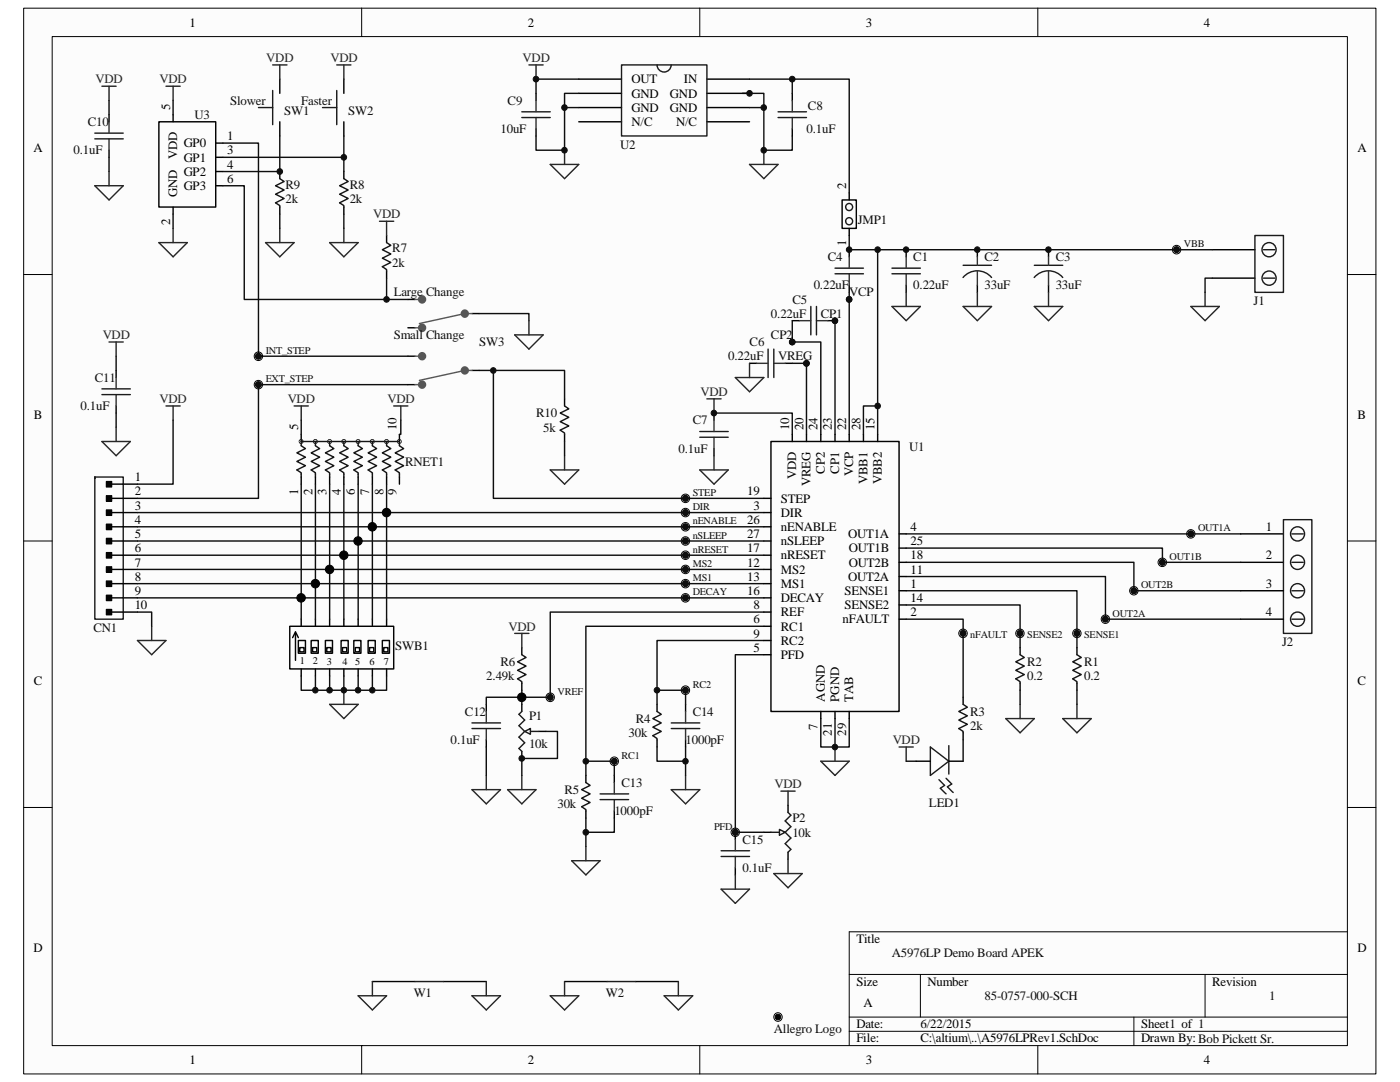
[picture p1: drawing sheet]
<svg xmlns="http://www.w3.org/2000/svg" width="279mm" height="216mm" viewBox="0 0 279 216" stroke-linecap="round" stroke-linejoin="round" font-family="sans-serif">
<path d="M4.7 1.7h269.9v212.6h-269.9z" fill="#fcfcfc"/>
<path d="M4.7 1.6h269.9v212.7h-269.9z" fill="none" stroke="#000" stroke-width=".2"/>
<path d="M10.4 7.3h258.5v201.3h-258.5z" fill="#fcfcfc"/>
<g fill="none" stroke="#000" stroke-width=".2">
<path d="M10.4 7.3h258.5v201.3h-258.5zM72.2 1.6v5.7M139.7 1.6v5.7M207.1 1.6v5.7M4.7 54.8h5.7M268.9 54.8h5.7M21.2 96.1h1.1v1.1h-1.1zM21.2 98.9h1.1v1.1h-1.1zM4.7 107.9h5.7M21.2 101.7h1.1v1.2h-1.1zM21.2 104.6h1.1v1.1h-1.1zM21.2 118.7h1.1v1.2h-1.1z"/>
<path d="M21.2 115.9h1.1v1.2h-1.1zM21.2 113.1h1.1v1.1h-1.1zM21.2 110.2h1.1v1.2h-1.1zM21.2 107.4h1.1v1.1h-1.1zM268.9 107.9h5.7M21.2 121.6h1.1v1.1h-1.1zM4.7 161.1h5.7M268.9 161.1h5.7M169.5 194.4h99.4M183.7 194.4v8.5M240.5 194.4v8.5M268.9 185.9h-99.4v22.7"/>
<path d="M72.2 208.6v5.7M139.7 208.6v5.7M169.5 202.9h99.4M169.5 205.8h99.4M207.1 208.6v5.7M226.3 202.9v5.7"/>
<circle cx="234.8" cy="49.8" r=".85"/>
<circle cx="51.6" cy="71.1" r=".85"/>
<circle cx="51.6" cy="76.7" r=".84"/>
<circle cx="136.8" cy="99.4" r=".84"/>
<circle cx="136.8" cy="113.6" r=".84"/>
<circle cx="136.8" cy="107.9" r=".84"/>
<circle cx="136.8" cy="110.8" r=".84"/>
<circle cx="136.8" cy="116.5" r=".84"/>
<circle cx="136.8" cy="119.3" r=".84"/>
<circle cx="136.8" cy="105.1" r=".84"/>
<circle cx="136.8" cy="102.3" r=".84"/>
<circle cx="226.3" cy="117.9" r=".84"/>
<circle cx="232" cy="112.2" r=".85"/>
<circle cx="237.6" cy="106.5" r=".84"/>
<circle cx="109.8" cy="139.1" r=".84"/>
<circle cx="136.8" cy="137.7" r=".84"/>
<circle cx="192.2" cy="126.4" r=".85"/>
<circle cx="203.5" cy="126.4" r=".84"/>
<circle cx="214.9" cy="126.4" r=".84"/>
<circle cx="220.6" cy="123.5" r=".84"/>
<circle cx="122.6" cy="151.9" r=".84"/>
<circle cx="146.7" cy="166.1" r=".84"/>
<circle cx="155.3" cy="202.9" r=".85"/>
</g>
<g fill="#0e0e0e" stroke="#0e0e0e" stroke-width=".2">
<circle cx="60.1" cy="119.3" r=".56"/>
<circle cx="62.9" cy="116.5" r=".56"/>
<circle cx="65.8" cy="113.6" r=".57"/>
<circle cx="68.6" cy="110.8" r=".56"/>
<circle cx="71.4" cy="107.9" r=".56"/>
<circle cx="74.3" cy="105.1" r=".56"/>
<circle cx="77.1" cy="102.3" r=".57"/>
<circle cx="104.1" cy="139.1" r=".56"/>
<circle cx="51.6" cy="76.8" r=".57"/>
<circle cx="51.6" cy="71.1" r=".56"/>
<circle cx="55.8" cy="34.2" r=".56"/>
<circle cx="62.9" cy="137.7" r=".55"/>
<circle cx="65.8" cy="137.7" r=".56"/>
<circle cx="68.6" cy="137.7" r=".56"/>
<circle cx="68.6" cy="31.4" r=".56"/>
<circle cx="71.5" cy="137.7" r=".56"/>
<circle cx="74.3" cy="137.7" r=".55"/>
<circle cx="77.1" cy="59.7" r=".56"/>
<circle cx="98.4" cy="73.9" r=".56"/>
<circle cx="104.1" cy="151.3" r=".56"/>
<circle cx="107" cy="15.8" r=".57"/>
<circle cx="109.8" cy="139.1" r=".56"/>
<circle cx="112.6" cy="30" r=".56"/>
<circle cx="112.6" cy="21.5" r=".56"/>
<circle cx="116.9" cy="166.1" r=".57"/>
<circle cx="116.9" cy="151.9" r=".56"/>
<circle cx="122.6" cy="151.9" r=".56"/>
<circle cx="131.1" cy="137.7" r=".56"/>
<circle cx="136.8" cy="151.9" r=".56"/>
<circle cx="136.8" cy="137.7" r=".56"/>
<circle cx="136.8" cy="119.3" r=".56"/>
<circle cx="136.8" cy="116.5" r=".56"/>
<circle cx="136.8" cy="113.6" r=".56"/>
<circle cx="136.8" cy="110.8" r=".56"/>
<circle cx="136.8" cy="107.9" r=".56"/>
<circle cx="136.8" cy="105.1" r=".56"/>
<circle cx="136.8" cy="102.3" r=".56"/>
<circle cx="136.8" cy="99.4" r=".56"/>
<circle cx="142.5" cy="82.4" r=".56"/>
<circle cx="146.7" cy="166.1" r=".57"/>
<circle cx="149.6" cy="18.6" r=".56"/>
<circle cx="152.4" cy="30" r=".56"/>
<circle cx="152.4" cy="21.5" r=".56"/>
<circle cx="158.1" cy="68.3" r=".56"/>
<circle cx="158.1" cy="15.8" r=".57"/>
<circle cx="160.9" cy="72.5" r=".56"/>
<circle cx="166.6" cy="149.1" r=".55"/>
<circle cx="166.6" cy="64" r=".55"/>
<circle cx="169.5" cy="59.7" r=".55"/>
<circle cx="169.5" cy="49.8" r=".55"/>
<circle cx="175.1" cy="81" r=".56"/>
<circle cx="175.1" cy="49.8" r=".56"/>
<circle cx="180.8" cy="49.8" r=".55"/>
<circle cx="192.2" cy="126.4" r=".55"/>
<circle cx="195" cy="49.8" r=".55"/>
<circle cx="203.6" cy="126.4" r=".56"/>
<circle cx="209.2" cy="49.8" r=".55"/>
<circle cx="214.9" cy="126.4" r=".56"/>
<circle cx="220.6" cy="123.5" r=".55"/>
<circle cx="226.3" cy="117.9" r=".57"/>
<circle cx="232" cy="112.2" r=".56"/>
<circle cx="234.8" cy="49.8" r=".55"/>
<circle cx="237.6" cy="106.5" r=".57"/>
</g>
<g fill="none" stroke="#000" stroke-width=".28">
<path d="M55.8 15.8v2.8M68.6 15.8v2.8M107 18.6v1.4M115.5 18.6h8.5M115.5 15.8h8.5M141.1 18.6h8.5M141.1 15.8h8.5M158.1 18.6v1.4M21.8 22.9v1.4M21.8 30v1.4M31.7 24.3h11.4v17h-11.4zM34.5 22.9v1.4"/>
<path d="M43.1 28.6h1.4M43.1 31.4h1.4M43.1 34.2h1.4M43.1 37.1h1.4M55.8 24.3v2.8M55.8 34.2v1.4M68.6 24.3v2.8M68.6 34.2v1.4M107 25.7v1.4M115.5 24.3h8.5M115.5 21.5h8.5M141.1 24.3h8.5"/>
<path d="M141.1 21.5h8.5M158.1 25.7v1.4M168.1 39.9h2.8v5.7h-2.8zM169.5 38.5v1.4M34.5 41.3v1.4M55.8 41.3v1.4M68.6 41.3v1.4M77.2 47v1.4M77.2 54.1v1.4M81.4 59.8h1.4M169.2 59.8h.3M169.5 45.6v1.4"/>
<path d="M169.5 49.8v1.4M169.5 56.9v1.4M180.8 49.8v1.4M180.8 56.9v1.4M195.1 49.8v1.4M195.1 56.9v1.4M209.3 49.8v1.4M209.3 56.9v1.4M234.8 49.8h.1M241.9 49.8h8.5M241.9 55.5h8.5M23.2 73.9v1.4"/>
<path d="M51.6 76.8h.1M51.6 71.1h.1M81.4 76.8h1.4M81.4 71.1h1.4M81.4 65.4h1.4M94.2 73.9h1.4M94.2 62.6h1.4M112.7 79.6v1.4M149.6 72.5h1.4M156.7 72.5h1.4M157.8 68.2h.3M158.1 64h1.4"/>
<path d="M160.7 72.5h.3M165.2 64h1.4M21.8 99.4h5.6M21.8 96.6h5.6M23.2 81v1.4M60.1 86.7v1.4M60.1 95.2v1.4M62.9 95.2v1.4M65.8 95.2v1.4M68.6 95.2v1.4M71.5 95.2v1.4M74.3 95.2v1.4"/>
<path d="M77.2 95.2v1.4M79.7 86.7v1.4M79.7 95.2v1.4M112.7 86.7v1.4M136.8 99.4h.1M142.5 82.4v1.4M142.5 89.5v1.4M152.4 99.4h1.5M153.9 88.1h25.5v53.9h-25.5zM158.1 86.7v1.4M161 86.7v1.4M163.8 86.7v1.4"/>
<path d="M166.6 86.7v1.4M169.5 86.7v1.4M172.3 86.7v1.4M175.2 86.7v1.4M21.8 102.3h5.6M27.4 110.8h-5.6M27.4 113.6h-5.6M27.4 116.5h-5.6M27.4 119.3h-5.6M27.4 107.9l-5.6 .1M27.4 105.1h-5.6M136.8 113.6h.1"/>
<path d="M136.8 116.5h.1M136.8 102.3h.1M136.8 105.1h.1M136.8 107.9h.1M136.8 119.3h.1M136.8 110.8h.1M152.4 110.8h1.5M152.4 113.6h1.5M152.4 116.5h1.5M152.4 119.3h1.5M152.4 107.9h1.5M152.4 105.1h1.5"/>
<path d="M152.4 102.3h1.5M179.4 106.5h1.4M179.4 112.2h1.4M179.4 117.9h1.4M179.4 115h1.4M179.4 109.4h1.4M226.3 117.9h.1M232 112.2h.1M237.7 106.5h.1M247.6 106.5h8.5M247.6 112.2h8.5M247.6 117.9h8.5"/>
<path d="M27.4 122.1h-5.6M57.8 125h20.8v8.5h-20.8zM58.4 127.2l.6-1.1 .5 1.1M59 126.4v5.4M59.5 127.8h1.5v2.5h-1.5zM59.8 129.2h.9v.9h-.9zM60.1 123.5v1.5M60.1 133.5v1.4M62.1 127.8h1.4v2.5h-1.4zM62.4 129.2h.8v.9h-.8zM62.9 123.5v1.5M62.9 133.5v1.4"/>
<path d="M64.9 127.8h1.5v2.5h-1.5zM65.2 129.2h.9v.9h-.9zM65.8 123.5v1.5M65.8 133.5v1.4M68.1 127.8h1.4v2.5h-1.4zM68.3 129.2h.9v.9h-.9zM68.6 123.5v1.5M68.6 133.5v1.4M70.6 127.8h1.4v2.5h-1.4zM70.9 129.2h.9v.9h-.9zM71.5 123.5v1.5M71.5 133.5v1.4"/>
<path d="M73.5 127.8h1.4v2.5h-1.4zM73.7 129.2h.9v.9h-.9zM74.3 123.5v1.5M74.3 133.5v1.4M76.3 127.8h1.4v2.5h-1.4zM76.6 129.2h.8v.9h-.8zM77.2 123.5v1.5M77.2 133.5v1.4M104.1 129.2v1.4M104.1 136.3v1.4M109.8 139.1h.1M136.8 137.7h.1"/>
<path d="M152.4 122.1h1.5M152.4 130.6h1.5M152.4 125h1.5M152.4 127.8h1.5M179.4 123.5h1.4M179.4 120.7h1.4M192.2 126.4h.1M192.2 139.1v1.4M203.6 126.4h.1M203.6 129.2v1.4M203.6 136.3v1.4M214.9 126.4h.1"/>
<path d="M214.9 129.2v1.4M214.9 136.3v1.4M220.6 123.5h.1M247.6 123.5h8.5M97 140.5v1.5M97 147.6v1.5M104.1 140.5v1.5M104.1 149.9v1.4M107.5 145.9h1.5M116.9 154.7v1.4M122.6 151.9h.1M122.6 154.7v1.4"/>
<path d="M131.1 140.5v1.5M131.1 147.6v1.5M136.8 140.5v1.5M136.8 147.6v1.5M163.8 142v1.4M166.6 142v1.4M169.5 142v1.4M182.8 151.9h2.9M189.4 151.9h2.8M192.2 146.2v1.4M116.9 161.8v1.4M122.6 161.8v1.4"/>
<path d="M146.7 166.1h.1M146.7 166.1v1.4M146.7 173.2v1.4M152.4 166.1h1.5M157.3 160.7v1.4M157.3 170.1v1.4M74.3 195.9h8.5M88.5 195.9h8.5M112.7 195.9h8.5M126.9 195.9h8.5M155.3 202.9h.1"/>
</g>
<g fill="#000" stroke="#000" stroke-width=".2">
<circle cx="169.5" cy="59.7" r=".55"/>
<circle cx="234.8" cy="49.8" r=".55"/>
<circle cx="51.6" cy="76.8" r=".57"/>
<circle cx="51.6" cy="71.1" r=".56"/>
<circle cx="158.1" cy="68.3" r=".56"/>
<circle cx="160.9" cy="72.5" r=".56"/>
<circle cx="166.6" cy="64" r=".55"/>
<circle cx="136.8" cy="99.4" r=".56"/>
<circle cx="60.1" cy="119.3" r=".85"/>
<circle cx="62.9" cy="116.5" r=".84"/>
<circle cx="65.8" cy="113.6" r=".84"/>
<circle cx="68.6" cy="110.8" r=".84"/>
<circle cx="71.4" cy="107.9" r=".84"/>
<circle cx="74.3" cy="105.1" r=".84"/>
<circle cx="77.1" cy="102.3" r=".84"/>
<circle cx="136.8" cy="107.9" r=".56"/>
<circle cx="136.8" cy="105.1" r=".56"/>
<circle cx="136.8" cy="113.6" r=".56"/>
<circle cx="136.8" cy="116.5" r=".56"/>
<circle cx="136.8" cy="102.3" r=".56"/>
<circle cx="136.8" cy="110.8" r=".56"/>
<circle cx="136.8" cy="119.3" r=".56"/>
<circle cx="226.3" cy="117.9" r=".57"/>
<circle cx="232" cy="112.2" r=".56"/>
<circle cx="237.6" cy="106.5" r=".57"/>
<circle cx="104.1" cy="139.1" r=".85"/>
<circle cx="109.8" cy="139.1" r=".56"/>
<circle cx="136.8" cy="137.7" r=".56"/>
<circle cx="192.2" cy="126.4" r=".55"/>
<circle cx="203.6" cy="126.4" r=".56"/>
<circle cx="214.9" cy="126.4" r=".56"/>
<circle cx="220.6" cy="123.5" r=".55"/>
<circle cx="122.6" cy="151.9" r=".56"/>
<circle cx="146.7" cy="166.1" r=".57"/>
<circle cx="155.3" cy="202.9" r=".55"/>
</g>
<g fill="none" stroke="#1c1c1c" stroke-width=".28">
<path d="M54.4 18.1v6.8M67.2 18.1v6.8M124 13h17.1v14.1h-17.1zM131.1 13a1.41 1.41 0 0 0 1.4 1.4 1.41 1.41 0 0 0 1.4-1.4M18.9 26.6h5.7M18.9 27.7h5.7M51.6 21.5h2.8M64.4 21.5h2.8M104.1 22.3h5.7M104.1 23.5h5.7M155.3 22.3h5.7M155.3 23.5h5.7"/>
<path d="M166.6 53.5h5.7M166.6 54.6h5.7M168.8 44.1a.69 .69 0 0 1 .9-.6 .69 .69 0 0 1 .3 1.1 .69 .69 0 0 1-1.2-.1v-.3M168.8 41.3a.69 .69 0 0 1 .9-.7 .69 .69 0 0 1 .3 1.1 .69 .69 0 0 1-1.2-.1v-.2M178 53.5h5.7M178 54.6h5.7M192.2 55.4a3.7 3.7 0 0 1 5.7 0M192.2 52.9h5.7M206.4 55.4a3.7 3.7 0 0 1 5.7 0M206.4 52.9h5.7M250.4 47h5.7v11.3h-5.7zM252.2 49.8h2.2"/>
<path d="M252.2 55.5h2.2M20.3 77.6h5.7M20.3 78.7h5.7M153.3 69.7v5.6M154.4 69.7v5.6M161.8 61.2v5.6M162.9 61.2v5.6M18.9 95.2v28.3h5.7v-28.3h-5.7v.3M139.7 86.1h5.6M139.7 87.2h5.6M256.1 103.7h5.7v22.7h-5.7zM257.8 112.2h2.3"/>
<path d="M257.8 117.9h2.3M257.8 106.5h2.3M257.8 123.5h2.3M94.2 144.3h5.7M94.2 145.4h5.7M104.1 142l-.5 .5 1.1 1.2-1.1 1.1 1.1 1.1-1.1 1.2 1.1 1.1-1.1 1.2 .5 .5M104.7 145.9l1.2-.5v1.1zM105.9 145.9h1.6M119.8 158.4h5.7M119.8 159.6h5.7M134 144.3h5.7M134 145.4h5.7"/>
<path d="M185.7 149.1l3.7 2.8-3.7 2.8zM187.4 155.6l1.1 1.1-.8 .6 1.1 1.1M188.8 155.3l1.1 1.1-.8 .6 1.1 1.1M189.4 148.8v5.7M143.9 169.8h5.7M143.9 170.9h5.7M153.9 166.1h1.7M155.6 165.5l1.1 .6-1.1 .5zM157.3 162.1l.5 .6-1.1 1.1 1.1 1.2-1.1 1.1 1.1 1.1-1.1 1.1 1.1 1.2-.5 .6M82.8 195.9h5.7M121.2 195.9h5.7"/>
<circle cx="253.3" cy="55.5" r="1.41"/>
<circle cx="253.3" cy="49.8" r="1.41"/>
<circle cx="258.9" cy="117.9" r="1.41"/>
<circle cx="258.9" cy="106.5" r="1.41"/>
<circle cx="258.9" cy="112.2" r="1.41"/>
<circle cx="258.9" cy="123.5" r="1.41"/>
</g>
<path d="M21.2 96.1h1.1v1.1h-1.1zM21.2 98.9h1.1v1.1h-1.1zM21.2 101.7h1.1v1.2h-1.1zM21.2 104.6h1.1v1.1h-1.1zM21.2 118.8h1.1v1.1h-1.1zM21.2 115.9h1.1v1.2h-1.1zM21.2 113.1h1.1v1.1h-1.1zM21.2 110.3h1.1v1.1h-1.1zM21.2 107.4h1.1v1.1h-1.1zM21.2 121.6h1.1v1.1h-1.1z" fill="#000"/>
<g fill="none" stroke="#151515" stroke-width=".28">
<path d="M55.8 35.6l.9 .6-1.7 .9 1.7 .8-1.7 .9 1.7 .8-1.7 .9 .8 .5v.3M68.6 35.6l.9 .6-1.7 .9 1.7 .8-1.7 .9 1.7 .8-1.7 .9 .8 .5v.3M77.2 48.4l.8 .6-1.7 .8 1.7 .9-1.7 .8 1.7 .9-1.7 .8 .9 .6v.3M60.1 95.2v-.9l-.9-.5 1.8-.9-1.8-.8 1.8-.9-1.8-.8 1.8-.9-.9-.6v-.8h19.6v.8l.9 .6-1.7 .9 1.7 .8-1.7 .9 1.7 .8-1.7 .9 .8 .5v.9M62.9 88.1v.8l.9 .6-1.7 .9 1.7 .8-1.7 .9 1.7 .8-1.7 .9 .8 .5v.9M65.8 88.1v.8l.8 .6-1.7 .9 1.7 .8-1.7 .9 1.7 .8-1.7 .9 .9 .5v.9M68.6 88.1v.8l.9 .6-1.7 .9 1.7 .8-1.7 .9 1.7 .8-1.7 .9 .8 .5v.9M71.5 88.1v.8l.8 .6-1.7 .9 1.7 .8-1.7 .9 1.7 .8-1.7 .9 .9 .5v.9M74.3 88.1v.8l.9 .6-1.7 .9 1.7 .8-1.7 .9 1.7 .8-1.7 .9 .8 .5v.9M77.2 88.1v.8l.8 .6-1.7 .9 1.7 .8-1.7 .9 1.7 .8-1.7 .9 .9 .5v.9M112.7 81l.8 .6-1.7 .8 1.7 .9-1.7 .8 1.7 .9-1.7 .8 .9 .6v.3M104.1 130.6l.9 .6-1.7 .9 1.7 .8-1.7 .9 1.7 .8-1.7 .8 .8 .6v.3"/>
<path d="M203.6 130.6l.8 .6-1.7 .9 1.7 .8-1.7 .9 1.7 .8-1.7 .8 .9 .6v.3M214.9 130.6l.9 .6-1.7 .9 1.7 .8-1.7 .9 1.7 .8-1.7 .8 .8 .6v.3M116.9 156.1l.9 .6-1.7 .9 1.7 .8-1.7 .9 1.7 .8-1.7 .9 .8 .5v.3M131.1 142l.9 .5-1.7 .9 1.7 .9-1.7 .8 1.7 .8-1.7 .9 .8 .6v.2M192.2 140.5l.9 .6-1.8 .9 1.8 .8-1.8 .9 1.8 .8-1.8 .9 .9 .5v.3"/>
</g>
<g fill="none" stroke="#343434" stroke-width=".28">
<path d="M21.8 24.3v2.3M21.8 27.7v2.3M107 20v2.3M107 23.5v2.2M158.1 20v2.3M158.1 23.5v2.2M169.5 51.2v2.3M169.5 54.6v2.3M180.8 51.2v2.3M180.8 54.6v2.3M195.1 51.2v1.7M195.1 54.1v2.8"/>
<path d="M209.3 51.2v1.7M209.3 54.1v2.8M23.2 75.3v2.3M23.2 78.7v2.3M151 72.5h2.3M154.4 72.5h2.3M159.5 64h2.3M162.9 64h2.3M142.5 83.8v2.3M142.5 87.2v2.3M97 142v2.3M97 145.4v2.2"/>
<path d="M122.6 156.1v2.3M122.6 159.6v2.2M136.8 142v2.3M136.8 145.4v2.2M146.7 167.5v2.3M146.7 170.9v2.3"/>
</g>
<g fill="none" stroke="#262626" stroke-width=".28">
<path d="M20.3 17.2h2.9M21.8 17.2v2.8M33.1 17.2h2.9M34.5 17.2v2.8M54.4 13h2.9M55.8 13v2.8M67.2 13h2.8M68.6 13v2.8M105.6 13h2.8M107 13v2.8M18.9 37.1h5.7l-2.8 2.8zM21.8 34.2v2.9"/>
<path d="M109.8 32.8h5.7l-2.8 2.8zM112.7 30v2.8M149.6 32.8h5.7l-2.9 2.8zM152.4 30v2.8M31.7 48.4h5.7l-2.9 2.8zM34.5 45.6v2.8M53 48.4h5.7l-2.9 2.8zM55.8 45.6v2.8M65.8 48.4h5.7l-2.9 2.8zM68.6 45.6v2.8M75.7 44.2h2.9M77.2 44.2v2.8"/>
<path d="M180.8 58.3v2.9M195.1 58.3v2.9M209.3 58.3v2.9M240.5 58.3v2.9M21.8 68.2h2.8M23.2 68.2v2.9M102.7 66.8h5.7l-2.8 2.9zM105.6 64v2.8M141.1 79.6h2.8M142.5 79.6v2.8M146.7 75.3h5.7l-2.8 2.9zM149.6 72.5v2.8"/>
<path d="M178 61.2h5.7l-2.9 2.8zM192.2 61.2h5.7l-2.8 2.8zM206.4 61.2h5.7l-2.8 2.8zM237.7 61.2h5.7l-2.9 2.8zM20.3 88.1h5.7l-2.8 2.8zM23.2 85.3v2.8M33.1 81h2.9M34.5 81v2.8M58.7 81h2.8M60.1 81v2.8M78.6 81h2.8M80 81v2.8"/>
<path d="M109.8 93.8h5.7l-2.8 2.8zM112.7 90.9v2.9M139.7 93.8h5.6l-2.8 2.8zM142.5 90.9v2.9M27.4 127.8h5.7l-2.8 2.8zM30.3 125v2.8M68.6 137.7v2.8M102.7 126.4h2.9M104.1 126.4v2.8M65.8 140.5h5.7l-2.9 2.9zM94.2 157.6h5.7l-2.9 2.8zM97 154.7v2.9"/>
<path d="M101.3 157.6h5.7l-2.9 2.8zM104.1 154.7v2.9M134 157.6h5.7l-2.9 2.8zM136.8 154.7v2.9M155.9 157.9h2.8M157.3 157.9v2.8M163.8 151.9h5.7l-2.9 2.8zM166.6 149.1v2.8M179.4 149.1h2.9M180.8 149.1v2.8M200.7 143.4h5.7l-2.8 2.8zM203.6 140.5v2.9"/>
<path d="M212.1 143.4h5.7l-2.9 2.8zM214.9 140.5v2.9M114.1 171.7h5.7l-2.9 2.9zM116.9 168.9v2.8M143.9 177.4h5.7l-2.9 2.9zM146.7 174.6v2.8M154.4 174.3h5.7l-2.8 2.8zM157.3 171.5v2.8M71.5 198.7h5.7l-2.9 2.8zM74.3 195.9v2.8M94.2 198.7h5.7l-2.9 2.8zM97 195.9v2.8"/>
<path d="M109.8 198.7h5.7l-2.8 2.8zM112.7 195.9v2.8M132.5 198.7h5.7l-2.8 2.8zM135.4 195.9v2.8"/>
</g>
<g fill="none" stroke="#0e0e0e" stroke-width=".28">
<path d="M115.5 18.6h-2.8v11.4h-5.7v-2.9M115.5 15.8h-8.5v2.8M149.6 15.8h19.9v22.7M149.6 18.6h2.8v11.4h5.7v-2.9M158.1 15.8v2.8M21.8 20v2.9M21.8 31.4v2.8M34.5 20v2.9M44.5 28.6h7.1v42.5h29.8M44.5 31.4h24.1v2.8M44.5 37.1h4.2v22.7h32.7M55.8 27.1v7.1h-11.3"/>
<path d="M68.6 27.1v4.3M112.7 21.5h2.8M149.6 21.5h2.8M34.5 42.7v2.9M55.8 42.7v2.9M68.6 42.7v2.9M77.2 55.5v4.3M169.5 58.3v28.4M169.5 47v2.8h5.7M241.9 55.5h-1.4v2.8M241.9 49.8h-66.7v36.9M23.2 71.1v2.8"/>
<path d="M81.4 76.8h-29.8v22.6h-24.2M95.6 73.9h2.9v25.5h53.9M95.6 62.6h10v1.4M98.5 73.9h14.2v5.7M158.1 64v4.2h5.7v18.5M158.1 72.5h2.9v14.2M166.6 64v22.7M23.2 82.4v2.9M34.5 83.8v12.8h-7.1M60.1 83.8v2.9M60.1 96.6v26.9M62.9 96.6v26.9"/>
<path d="M65.8 96.6v26.9M68.6 96.6v26.9M71.5 96.6v26.9M74.3 96.6v26.9M77.2 96.6v26.9M80 83.8v2.9h-.3M112.7 88.1v2.8M142.5 82.4h15.6v4.3M175.2 81h-2.9v5.7M27.4 119.3h125M27.4 116.5h125M27.4 110.8h125"/>
<path d="M27.4 105.1h125M27.4 113.6h125M27.4 107.9h125M27.4 102.3h125M180.8 109.4h51.2v2.8h15.6M180.8 112.2h45.5v5.7h21.3M180.8 115h39.8v8.5h27M180.8 117.9h34.1v11.3M180.8 106.5h66.8M27.4 122.1h2.9v2.9M60.1 134.9v2.8h17.1v-2.8M62.9 134.9v2.8"/>
<path d="M65.8 134.9v2.8M68.6 134.9v2.8M71.5 134.9v2.8M74.3 134.9v2.8M104.1 137.7v2.8M131.1 137.7h5.7v2.8M152.4 130.6h-5.7v35.5h5.7M152.4 127.8h-21.3v12.7M152.4 125h-35.5v29.7M152.4 122.1h-42.6v17h-12.8v1.4M180.8 120.7h22.8v8.5M180.8 123.5h11.4v15.6"/>
<path d="M203.6 137.7v2.8M214.9 137.7v2.8M97 149.1v5.6M109 145.9h2.3v5.4h-7.2v3.4M116.9 151.9h5.7v2.8M131.1 149.1v2.8h5.7M136.8 149.1v5.6M163.8 143.4v5.7h5.7v-5.7M166.6 143.4v5.7M180.8 151.9h2M192.2 147.6v4.3M116.9 163.2v5.7"/>
<path d="M122.6 163.2v2.9h-5.7"/>
</g>
<path d="M82.8 59.8h1.5M82.8 76.8h1.5M82.8 71.1h1.5M82.8 65.4h1.5M94.2 73.9h-1.4l-9.1 2M94.2 62.6h-1.4l-9.1 2" fill="none" stroke="#585858" stroke-width=".28"/>
<g fill="none" stroke="#585858" stroke-width=".85">
<circle cx="84.2" cy="59.7" r=".42"/>
<circle cx="84.2" cy="65.4" r=".42"/>
<circle cx="84.2" cy="76.8" r=".42"/>
<circle cx="84.2" cy="71.1" r=".42"/>
<circle cx="92.8" cy="62.6" r=".42"/>
<circle cx="92.8" cy="73.9" r=".42"/>
</g>
<g fill="none" stroke="#1c1c1c" stroke-width=".85">
<path d="M65.7 88l.1 .2zM68.6 88l.1 .2z"/>
<circle cx="60.1" cy="88.1" r=".08"/>
<circle cx="62.9" cy="88.1" r=".08"/>
<circle cx="71.4" cy="88.1" r=".08"/>
<circle cx="74.3" cy="88.1" r=".08"/>
<circle cx="77.1" cy="88.1" r=".08"/>
<circle cx="79.7" cy="88.1" r=".08"/>
</g>
<g font-size="2.6">
<text x="37.8" y="5.3">1</text>
<text x="105.3" y="5.3">2</text>
<text x="172.8" y="5.3">3</text>
<text x="240.3" y="5.3">4</text>
<text x="126" y="16.6">OUT</text>
<text x="136.5" y="16.6">IN</text>
<text x="33.9" y="22" transform="rotate(-90 33.9 22)">5</text>
<text x="126" y="19.5">GND</text>
<text x="126" y="22.3">GND</text>
<text x="133.7" y="22.3">GND</text>
<text x="133.7" y="19.5">GND</text>
<text x="36.7" y="29.4">GP0</text>
<text x="45.3" y="28">1</text>
<text x="126" y="25.1">N/C</text>
<text x="134.9" y="25.1">N/C</text>
<text x="6.7" y="30.4">A</text>
<text x="35.3" y="31.8" transform="rotate(-90 35.3 31.8)">VDD</text>
<text x="36.7" y="32.2">GP1</text>
<text x="36.7" y="35.1">GP2</text>
<text x="45.3" y="30.8">3</text>
<text x="45.3" y="33.7">4</text>
<text x="270.9" y="30.4">A</text>
<text x="35.3" y="39.3" transform="rotate(-90 35.3 39.3)">GND</text>
<text x="36.7" y="37.9">GP3</text>
<text x="45.3" y="36.5">6</text>
<text x="168.9" y="37.6" transform="rotate(-90 168.9 37.6)">2</text>
<text x="33.9" y="44.9" transform="rotate(-90 33.9 44.9)">2</text>
<text x="168.9" y="49.1" transform="rotate(-90 168.9 49.1)">1</text>
<text x="6.7" y="83.6">B</text>
<text x="270.9" y="83.6">B</text>
<text x="59.5" y="85.8" transform="rotate(-90 59.5 85.8)">5</text>
<text x="79.1" y="85.8" transform="rotate(-90 79.1 85.8)">10</text>
<text x="157.5" y="85.8" transform="rotate(-90 157.5 85.8)">10</text>
<text x="160.3" y="85.8" transform="rotate(-90 160.3 85.8)">20</text>
<text x="163.2" y="85.8" transform="rotate(-90 163.2 85.8)">24</text>
<text x="166" y="85.8" transform="rotate(-90 166 85.8)">23</text>
<text x="168.9" y="85.8" transform="rotate(-90 168.9 85.8)">22</text>
<text x="171.7" y="85.8" transform="rotate(-90 171.7 85.8)">28</text>
<text x="174.5" y="85.8" transform="rotate(-90 174.5 85.8)">15</text>
<text x="158.9" y="95.6" transform="rotate(-90 158.9 95.6)">VDD</text>
<text x="164.6" y="94.5" transform="rotate(-90 164.6 94.5)">CP2</text>
<text x="167.4" y="94.5" transform="rotate(-90 167.4 94.5)">CP1</text>
<text x="170.3" y="95.1" transform="rotate(-90 170.3 95.1)">VCP</text>
<text x="26.9" y="101.7">3</text>
<text x="26.9" y="98.9">2</text>
<text x="26.9" y="96">1</text>
<text x="59.5" y="98.8" transform="rotate(-90 59.5 98.8)">1</text>
<text x="62.3" y="98.8" transform="rotate(-90 62.3 98.8)">2</text>
<text x="65.2" y="98.8" transform="rotate(-90 65.2 98.8)">3</text>
<text x="68" y="98.8" transform="rotate(-90 68 98.8)">4</text>
<text x="70.8" y="98.8" transform="rotate(-90 70.8 98.8)">6</text>
<text x="73.7" y="98.8" transform="rotate(-90 73.7 98.8)">7</text>
<text x="76.5" y="98.8" transform="rotate(-90 76.5 98.8)">8</text>
<text x="79.1" y="98.8" transform="rotate(-90 79.1 98.8)">9</text>
<text x="149.1" y="98.9">19</text>
<text x="150.3" y="101.7">3</text>
<text x="155.9" y="100.3">STEP</text>
<text x="161.8" y="97.1" transform="rotate(-90 161.8 97.1)">VREG</text>
<text x="173.1" y="96.6" transform="rotate(-90 173.1 96.6)">VBB1</text>
<text x="176" y="96.6" transform="rotate(-90 176 96.6)">VBB2</text>
<text x="26.9" y="107.4">5</text>
<text x="26.9" y="104.5">4</text>
<text x="149.1" y="104.5">26</text>
<text x="149.1" y="107.4">27</text>
<text x="155.9" y="103.1">DIR</text>
<text x="155.9" y="106">nENABLE</text>
<text x="169.3" y="107.4">OUT1A</text>
<text x="181.7" y="106">4</text>
<text x="252.6" y="106">1</text>
<text x="26.9" y="110.2">6</text>
<text x="26.9" y="113.1">7</text>
<text x="149.1" y="113.1">12</text>
<text x="149.1" y="110.2">17</text>
<text x="155.9" y="111.6">nRESET</text>
<text x="155.9" y="108.8">nSLEEP</text>
<text x="169.4" y="113.1">OUT2B</text>
<text x="169.4" y="110.2">OUT1B</text>
<text x="181.7" y="111.6">18</text>
<text x="181.7" y="108.8">25</text>
<text x="252.6" y="111.6">2</text>
<text x="26.9" y="115.9">8</text>
<text x="26.9" y="118.7">9</text>
<text x="149.1" y="115.9">13</text>
<text x="149.1" y="118.7">16</text>
<text x="155.9" y="114.5">MS2</text>
<text x="155.9" y="117.3">MS1</text>
<text x="168.6" y="118.7">SENSE1</text>
<text x="169.3" y="115.9">OUT2A</text>
<text x="181.7" y="117.3">1</text>
<text x="181.7" y="114.5">11</text>
<text x="252.6" y="117.3">3</text>
<text x="26.9" y="121.6">10</text>
<text x="150.3" y="124.4">6</text>
<text x="150.3" y="121.6">8</text>
<text x="155.9" y="125.8">RC1</text>
<text x="155.9" y="123">REF</text>
<text x="155.9" y="120.1">DECAY</text>
<text x="168.1" y="124.4">nFAULT</text>
<text x="168.6" y="121.6">SENSE2</text>
<text x="181.7" y="120.1">14</text>
<text x="181.7" y="123">2</text>
<text x="252.6" y="123">4</text>
<text x="150.3" y="130">5</text>
<text x="150.3" y="127.2">9</text>
<text x="155.9" y="131.5">PFD</text>
<text x="155.9" y="128.6">RC2</text>
<text x="6.7" y="136.8">C</text>
<text x="270.9" y="136.8">C</text>
<text x="164.6" y="140" transform="rotate(-90 164.6 140)">AGND</text>
<text x="167.4" y="140" transform="rotate(-90 167.4 140)">PGND</text>
<text x="170.3" y="140" transform="rotate(-90 170.3 140)">TAB</text>
<text x="163.2" y="145.6" transform="rotate(-90 163.2 145.6)">7</text>
<text x="166" y="146.8" transform="rotate(-90 166 146.8)">21</text>
<text x="168.9" y="146.8" transform="rotate(-90 168.9 146.8)">29</text>
<text x="6.7" y="189.9">D</text>
<text x="170.9" y="188.2">Title</text>
<text x="270.9" y="189.9">D</text>
<text x="170.9" y="196.7">Size</text>
<text x="185.1" y="196.7">Number</text>
<text x="241.9" y="196.7">Revision</text>
<text x="172.3" y="200.9">A</text>
<text x="170.9" y="205.2">Date:</text>
<text x="170.9" y="208">File:</text>
<text x="183.7" y="205.2">6/22/2015</text>
<text x="183.7" y="208">C:\altium\..\A5976LPRev1.SchDoc</text>
<text x="227.7" y="208">Drawn By:Bob Pickett Sr.</text>
<text x="227.7" y="205.2">Sheet1 of 1</text>
<text x="37.8" y="212.3">1</text>
<text x="105.3" y="212.3">2</text>
<text x="172.8" y="212.3">3</text>
<text x="240.3" y="212.3">4</text>
</g>
<g font-size="2.6" fill="#262626">
<text x="19.1" y="16.6">VDD</text>
<text x="31.9" y="16.6">VDD</text>
<text x="53.1" y="12.4">VDD</text>
<text x="65.9" y="12.4">VDD</text>
<text x="104.3" y="12.4">VDD</text>
<text x="74.5" y="43.6">VDD</text>
<text x="20.5" y="67.7">VDD</text>
<text x="31.9" y="80.4">VDD</text>
<text x="57.4" y="80.4">VDD</text>
<text x="77.3" y="80.4">VDD</text>
<text x="139.8" y="79">VDD</text>
<text x="101.5" y="125.8">VDD</text>
<text x="178.2" y="148.5">VDD</text>
<text x="154.6" y="157.3">VDD</text>
</g>
<g font-size="2.6" fill="#0e0e0e">
<text x="38.8" y="23.7">U3</text>
<text x="45.9" y="20.9">Slower</text>
<text x="56.7" y="22.9">SW1</text>
<text x="60.1" y="20.9">Faster</text>
<text x="69.5" y="22.9">SW2</text>
<text x="101.3" y="20.9">C9</text>
<text x="161.2" y="22">C8</text>
<text x="17.5" y="25.1">C10</text>
<text x="99.9" y="26.6">10uF</text>
<text x="123.8" y="29.7">U2</text>
<text x="161" y="26.6">0.1uF</text>
<text x="14.7" y="30.8">0.1uF</text>
<text x="57" y="40.4">2k</text>
<text x="57" y="37.6">R9</text>
<text x="69.8" y="40.4">2k</text>
<text x="69.8" y="37.6">R8</text>
<text x="171.2" y="44.7">JMP1</text>
<text x="78.3" y="53.2">2k</text>
<text x="78.3" y="50.4">R7</text>
<text x="165.2" y="52.1">C4</text>
<text x="182.3" y="52.1">C1</text>
<text x="196.5" y="52.1">C2</text>
<text x="210.7" y="52.1">C3</text>
<text x="78.6" y="59.2">Large Change</text>
<text x="162.4" y="57.7">0.22uF</text>
<text x="169.5" y="59.2">VCP</text>
<text x="182.3" y="57.7">0.22uF</text>
<text x="196.5" y="57.7">33uF</text>
<text x="210.7" y="57.7">33uF</text>
<text x="153.9" y="63.4">0.22uF</text>
<text x="158.1" y="60.6">C5</text>
<text x="163.8" y="63.4">CP1</text>
<text x="250.2" y="60.9">J1</text>
<text x="78.6" y="67.7">Small Change</text>
<text x="95.6" y="69.1">SW3</text>
<text x="145.4" y="71.9">0.22uF</text>
<text x="149.6" y="69.1">C6</text>
<text x="153.9" y="67.7">CP2</text>
<text x="155.3" y="71.9">VREG</text>
<text x="18.9" y="76.2">C11</text>
<text x="16.1" y="81.9">0.1uF</text>
<text x="107" y="83.3">R10</text>
<text x="108.4" y="86.1">5k</text>
<text x="138.2" y="84.7">C7</text>
<text x="80.9" y="92.9">RNET1</text>
<text x="135.4" y="90.4">0.1uF</text>
<text x="181.4" y="90.1">U1</text>
<text x="18.6" y="126.1">CN1</text>
<text x="78.9" y="129.8">SWB1</text>
<text x="255.9" y="128.9">J2</text>
<text x="97" y="135.7">2.49k</text>
<text x="99.9" y="132.9">R6</text>
<text x="205" y="135.7">0.2</text>
<text x="205" y="132.9">R2</text>
<text x="216.4" y="135.7">0.2</text>
<text x="216.4" y="132.9">R1</text>
<text x="92.8" y="142.8">C12</text>
<text x="105.6" y="143.7">P1</text>
<text x="138.2" y="142.8">C14</text>
<text x="193.6" y="142.8">R3</text>
<text x="89.9" y="148.5">0.1uF</text>
<text x="105.6" y="149.3">10k</text>
<text x="125.5" y="147.1">30k</text>
<text x="126.9" y="144.2">R4</text>
<text x="136.8" y="148.5">1000pF</text>
<text x="193.6" y="145.6">2k</text>
<text x="111.3" y="161.2">30k</text>
<text x="112.7" y="158.4">R5</text>
<text x="124" y="157">C13</text>
<text x="185.4" y="161">LED1</text>
<text x="122.6" y="162.7">1000pF</text>
<text x="158.1" y="166.9">10k</text>
<text x="158.1" y="164.1">P2</text>
<text x="148.2" y="168.3">C15</text>
<text x="148.2" y="174">0.1uF</text>
<text x="178" y="191">A5976LP Demo Board APEK</text>
<text x="82.6" y="199">W1</text>
<text x="120.9" y="199">W2</text>
<text x="196.5" y="199.5">85-0757-000-SCH</text>
<text x="253.3" y="199.5">1</text>
<text x="154.4" y="206.1">Allegro Logo</text>
</g>
<g font-size="2" fill="#0e0e0e">
<text x="236.3" y="49.3">VBB</text>
<text x="53" y="70.6">INT_STEP</text>
<text x="53" y="76.3">EXT_STEP</text>
<text x="138.2" y="99">STEP</text>
<text x="138.2" y="101.8">DIR</text>
<text x="138.2" y="104.6">nENABLE</text>
<text x="138.2" y="107.5">nSLEEP</text>
<text x="239.1" y="106">OUT1A</text>
<text x="138.2" y="113.1">MS2</text>
<text x="138.2" y="110.3">nRESET</text>
<text x="233.4" y="111.7">OUT1B</text>
<text x="138.2" y="116">MS1</text>
<text x="138.2" y="118.8">DECAY</text>
<text x="227.7" y="117.4">OUT2B</text>
<text x="222" y="123.1">OUT2A</text>
<text x="193.6" y="127.3">nFAULT</text>
<text x="205" y="127.3">SENSE2</text>
<text x="216.4" y="127.3">SENSE1</text>
<text x="138.2" y="137.2">RC2</text>
<text x="111.3" y="138.7">VREF</text>
<text x="124" y="151.4">RC1</text>
<text x="142.5" y="165.6">PFD</text>
</g>
<g font-size="2">
<text x="59.8" y="132.4">1</text>
<text x="62.4" y="132.4">2</text>
<text x="65.2" y="132.7">3</text>
<text x="68.3" y="132.7">4</text>
<text x="70.9" y="132.7">5</text>
<text x="73.7" y="132.7">6</text>
<text x="76.6" y="132.7">7</text>
</g>
</svg>
